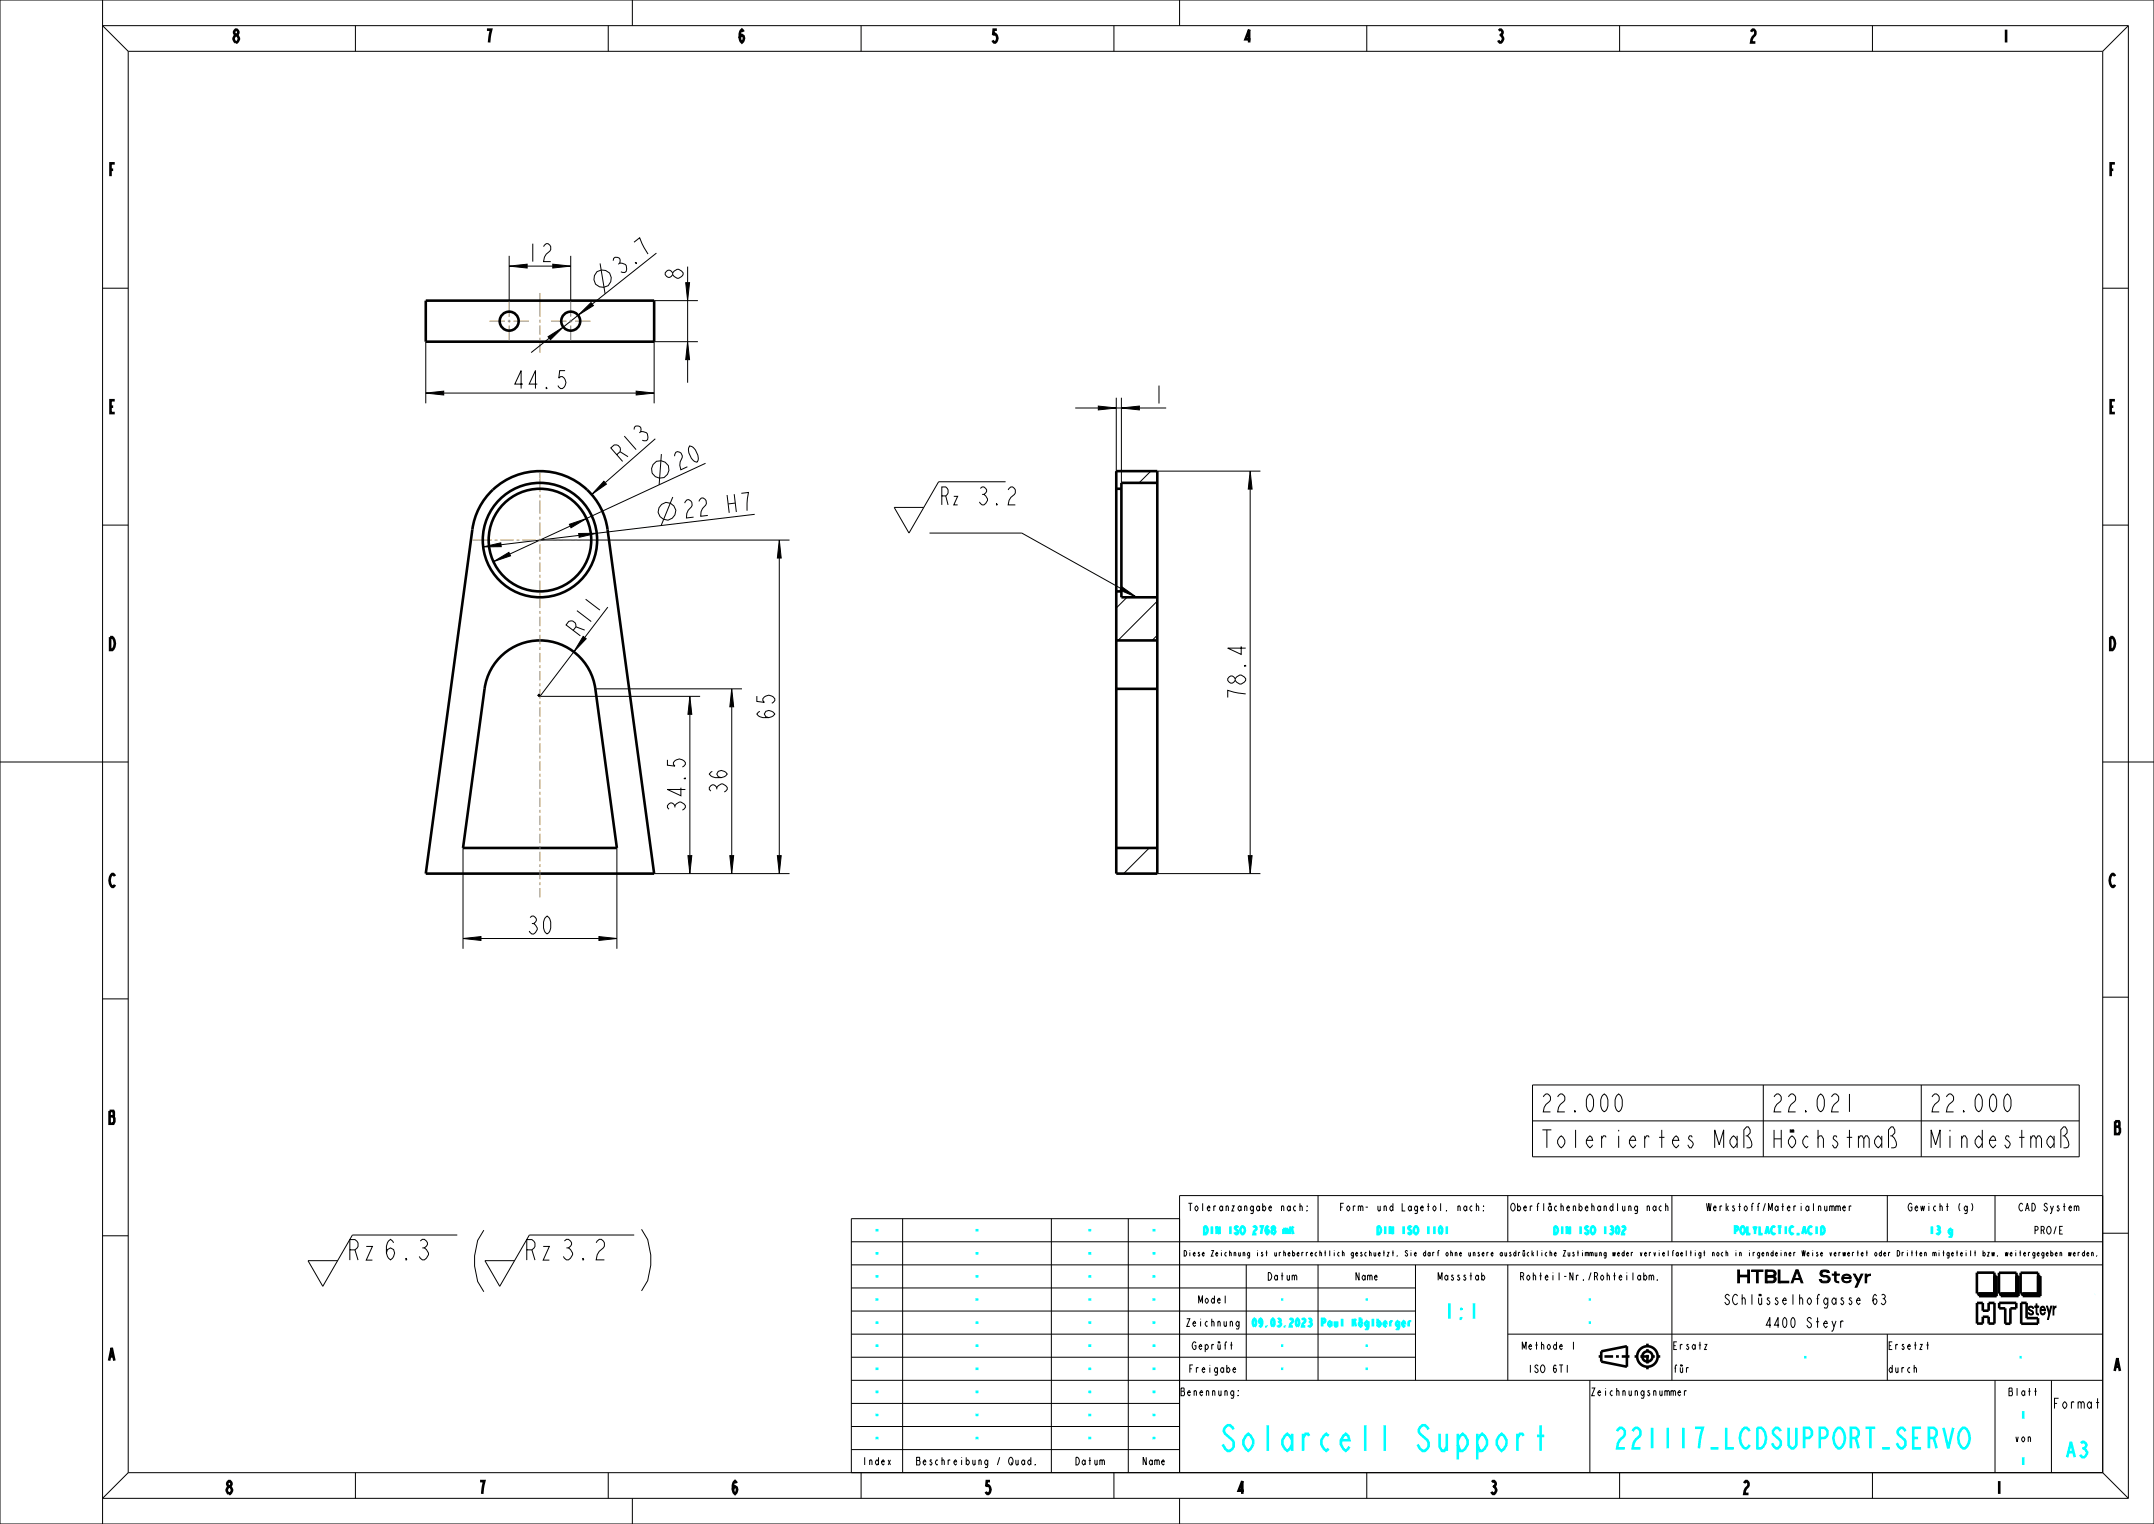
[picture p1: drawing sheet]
<svg xmlns="http://www.w3.org/2000/svg" width="420mm" height="297mm" viewBox="0 0 420 297" stroke-linecap="round" stroke-linejoin="round" font-family="sans-serif">
<g fill="none" stroke="#000" stroke-width=".19">
<path d="M0 0h420v297h-420zM20 0v297M25 10v277M25 10h385M69.3 5v5M118.6 5v5M123.3 0v5M167.9 5v5M217.2 5v5M230 0v5M266.5 5v5M315.8 5v5"/>
<path d="M365.1 5v5M410 10v277M415 5h-395l5 5M415 5l-5 5M415 5v287M20 56.2h5M99.3 51.9l3.5-.4v.7zM99.3 49.9v8.8M107.8 51.5l3.5 .4-3.5 .3zM111.3 49.9v8.8M117 51.3l1 6M127.5 58.6h8.6"/>
<path d="M128 49.3l-12.5 10M133.7 55.1h.8l-.4 3.5zM134.1 58.6v8M410 56.2h5M83 76.6l3.5-.4v.8zM83 66.6v12M86.5 76.6h37.5M106.9 65.6l2.9-1.9-2.5 2.5zM107.1 65.9l-3.5 2.8M112.7 61.4l2.5-2.4 .5 .6zM112.7 61.4l-2.9 2.3M124 76.2l3.5 .4-3.5 .4z"/>
<path d="M134.1 66.6l.4 3.5h-.8zM134.1 70.1v4.5M136.1 66.6h-8.6v12M209.7 79.5h4.5M214.2 79.1l3.5 .4-3.5 .4zM217.7 77.5v14.3M217.7 79.5h1M218.7 79.5l3.5-.4v.8zM218.7 77.5v16.6M222.2 79.5h5.2M117.8 93.8l.4 .5-2.8 2.1zM127.8 85.5l-9.8 8.6"/>
<path d="M129 88.5l-.5 6M131.2 96.9l-2.3 5.5M137.6 90.3l-23.2 10.7M217.7 91.8v.1M224.4 91.8l-2.3 2.3M225.7 91.8h20.1M243.8 91.8l.3 3.5h-.7zM243.8 95.3v71.5M20 102.3h5M94.2 106.6l3.4-.8 .1 .7zM96.2 109.5l3-1.9 .3 .7zM105.3 105.3h48.6"/>
<path d="M111 102.2l3.4-1.2-3.1 1.9zM111.2 102.5l-11.8 5.5M112.8 104l3.6-.1-3.5 .8zM112.9 104.3l-15.2 1.9M147.2 100.2l-30.8 3.7M151.9 105.3l.4 3.5h-.7zM151.9 108.8v58M219.8 116.4l-2.1 2.1M225.7 117.1l-7.7 7.7M410 102.3h5M111.9 127l-6.6 8.7h31.2M113.7 124l.6 .5-2.4 2.5z"/>
<path d="M116.1 134.2h28.6M134.5 135.7l.4 3.5h-.8zM134.5 139.2v27.6M142.7 134.2l.4 3.5h-.8zM142.7 137.7v29.1M225.7 123.8l-1.1 1M0 148.5h25M410 148.5h10M90.3 165.3v19.6M120.3 165.3v19.6M127.5 170.3h26.4M134.1 166.8h.8l-.4 3.5z"/>
<path d="M142.3 166.8h.8l-.4 3.5zM151.6 166.8h.7l-.4 3.5zM224.1 165.3l-5 5M225.7 170.3h20.1M243.4 166.8h.7l-.3 3.5zM20 194.7h5M90.3 182.9l3.5-.4v.8zM93.8 182.9h23M116.8 182.5l3.5 .4-3.5 .4zM410 194.3h5M298.8 211.4h106.6v14h-106.6zM298.8 218.4h106.6"/>
<path d="M343.8 211.4v14M374.6 211.4v14M176 237.5v49.5M205 237.5v49.5M220 237.5v49.5M230 237.5h-64v49.5M257 233v9M294 233v9M326 233v9M368 233v9M389 233v9M410 233h-180v54"/>
<path d="M20 240.8h5M166 242h244M166 246.5h244M166 251h110M166 255.5h110M243 246.5v22.5M257 246.5v22.5M276 246.5v22.5M294 246.5v22.5M326 246.5v22.5M385.9 252.1h.1M386 252.1l-.1 .1"/>
<path d="M386.1 252.1l-.2 .2M386.2 252.1l-.3 .3M386.3 252.1l-.4 .4M386.4 252.1l-.5 .5M386.5 252.1l-.5 .5M386.6 252.1l-.5 .5M386.7 252.1l-.6 .5M386.8 252.1l-.6 .5M386.8 252.1l-.5 .5M386.9 252.1l-.5 .5M387 252.1l-.5 .5M387.1 252.1l-.5 .5"/>
<path d="M387.2 252.1l-.5 .5M387.3 252.1l-.5 .5M387.4 252.1l-.5 .5M387.5 252.1l-.5 .5M387.6 252.1l-.6 .5M387.7 252.1l-.6 .5M387.7 252.1l-.5 .5M387.8 252.1l-.5 .5M387.9 252.1l-.5 .5M388 252.1l-.5 .5M388.1 252.1l-.5 .5M388.2 252.1l-.5 .5"/>
<path d="M388.3 252.1l-.5 .5M388.4 252.1l-.5 .5M388.5 252.1l-.6 .5M388.6 252.1l-.6 .5M388.6 252.1l-.5 .5M388.7 252.1l-.5 .5M388.8 252.1l-.5 .5M388.9 248.7h.1M389 248.7l-.1 .1M389.1 248.7l-.2 .2M389.2 248.7l-.3 .3M389.2 248.7l-.3 .4"/>
<path d="M389.3 252.6h.1M389.3 252.5l-.1 .1M389.3 252.4l-.2 .2M389.3 252.3l-.3 .3M389.3 252.2l-.4 .4M389.3 252.1l-.5 .5M389.3 252l-.5 .6M389.3 251.9l-.6 .7M389.3 251.9l-.7 .7M389.3 251.8l-.8 .8M389.3 251.7l-.9 .9M389.3 251.6l-.4 .4"/>
<path d="M389.3 251.5l-.4 .4M389.3 251.4l-.4 .4M389.3 251.3l-.4 .4M389.3 251.2l-.4 .5M389.3 251.1l-.4 .5M389.3 251.1l-.4 .4M389.3 251l-.4 .4M389.3 250.9l-.4 .4M389.3 250.8l-.4 .4M389.3 250.7l-.4 .4M389.3 250.6l-.4 .4M389.3 250.5l-.4 .4"/>
<path d="M389.3 250.4l-.4 .4M389.3 250.3l-.4 .5M389.3 250.2l-.4 .5M389.3 250.2l-.4 .4M389.3 250.1l-.4 .4M389.3 250l-.4 .4M389.3 249.9l-.4 .4M389.3 249.8l-.4 .4M389.3 249.7l-.4 .4M389.3 249.6l-.4 .4M389.3 249.5l-.4 .5M389.3 249.4l-.4 .5"/>
<path d="M389.3 249.3l-.4 .5M389.3 249.3l-.4 .4M389.3 249.2l-.4 .4M389.3 249.1l-.4 .4M389.3 249l-.4 .4M389.3 248.9l-.4 .4M389.3 248.8l-.4 .4M389.3 248.7l-.4 .4M390.1 252.1h.1M390.2 252.1l-.1 .1M390.3 252.1l-.2 .2M390.4 252.1l-.3 .3"/>
<path d="M390.5 252.1l-.4 .4M390.6 252.1l-.5 .5M390.7 252.1l-.5 .5M390.8 252.1l-.5 .5M390.9 252.1l-.5 .5M391 252.1l-.5 .5M391 252.1l-.4 .5M391.1 252.1l-.4 .5M391.2 252.1l-.5 .5M391.3 252.1l-.5 .5M391.4 252.1l-.5 .5M391.5 252.1l-.5 .5"/>
<path d="M391.6 252.1l-.5 .5M391.7 252.1l-.5 .5M391.8 252.1l-.5 .5M391.9 252.1l-.5 .5M391.9 252.1l-.4 .5M392 252.1l-.4 .5M392.1 252.1l-.5 .5M392.2 252.1l-.5 .5M392.3 252.1l-.5 .5M392.4 252.1l-.5 .5M392.5 252.1l-.5 .5M392.6 252.1l-.5 .5"/>
<path d="M392.7 252.1l-.5 .5M392.8 252.1l-.5 .5M392.8 252.1l-.4 .5M392.9 252.1l-.4 .5M393 252.1l-.5 .5M393.1 252.1l-.5 .5M393.2 248.7h.1M393.3 248.7l-.1 .1M393.4 248.7l-.2 .2M393.5 248.7l-.3 .3M393.6 248.7l-.4 .4M393.6 252.5l-.1 .1"/>
<path d="M393.6 252.4l-.2 .2M393.6 252.3l-.3 .3M393.6 252.2l-.4 .4M393.6 252.1l-.5 .5M393.6 252l-.6 .6M393.6 251.9l-.7 .7M393.6 251.8l-.8 .8M393.6 251.7l-.9 .9M393.6 251.6l-.4 .4M393.6 251.5l-.4 .4M393.6 251.4l-.4 .4M393.6 251.3l-.4 .4"/>
<path d="M393.6 251.2l-.4 .4M393.6 251.1l-.4 .4M393.6 251l-.4 .4M393.6 250.9l-.4 .4M393.6 250.8l-.4 .4M393.6 250.7l-.4 .4M393.6 250.6l-.4 .4M393.6 250.5l-.4 .4M393.6 250.4l-.4 .4M393.6 250.3l-.4 .4M393.6 250.2l-.4 .4M393.6 250.1l-.4 .4"/>
<path d="M393.6 250l-.4 .4M393.6 249.9l-.4 .4M393.6 249.8l-.4 .4M393.6 249.7l-.4 .4M393.6 249.6l-.4 .5M393.6 249.6l-.4 .4M393.6 249.5l-.4 .4M393.6 249.4l-.4 .4M393.6 249.3l-.4 .4M393.6 249.2l-.4 .4M393.6 249.1l-.4 .4M393.6 249l-.4 .4"/>
<path d="M393.6 248.9l-.4 .4M393.6 248.8l-.4 .4M393.6 248.7l-.4 .5M394.5 252.1l-.1 .1M394.6 252.1l-.2 .2M394.7 252.1l-.3 .3M394.8 252.1l-.4 .4M394.9 252.1l-.5 .5M395 252.1l-.5 .5M395.1 252.1l-.5 .5M395.2 252.1l-.5 .5M395.3 252.1l-.5 .5"/>
<path d="M395.4 252.1l-.5 .5M395.4 252.1l-.4 .5M395.5 252.1l-.4 .5M395.6 252.1l-.5 .5M395.7 252.1l-.5 .5M395.8 252.1l-.5 .5M395.9 252.1l-.5 .5M396 252.1l-.5 .5M396.1 252.1l-.5 .5M396.2 252.1l-.5 .5M396.3 252.1l-.5 .5M396.3 252.1l-.4 .5"/>
<path d="M396.4 252.1l-.4 .5M396.5 252.1l-.5 .5M396.6 252.1l-.5 .5M396.7 252.1l-.5 .5M396.8 252.1l-.5 .5M396.9 252.1l-.5 .5M397 252.1l-.5 .5M397.1 252.1l-.5 .5M397.1 252.1l-.4 .5M397.2 252.1l-.4 .5M397.3 252.1l-.4 .5M397.4 248.7h.1"/>
<path d="M397.5 248.7l-.1 .1M397.6 248.7l-.2 .2M397.7 248.7l-.3 .3M397.8 248.7l-.4 .4M397.8 252.6h.1M397.8 252.5v.1M397.8 252.4l-.1 .2M397.8 252.3l-.2 .3M397.8 252.2l-.3 .4M397.8 252.1l-.4 .5M397.8 252l-.5 .6M397.8 251.9l-.6 .7"/>
<path d="M397.8 251.9l-.7 .7M397.8 251.8l-.8 .8M397.8 251.7l-.9 .9M397.8 251.6l-.4 .4M397.8 251.5l-.4 .4M397.8 251.4l-.4 .4M397.8 251.3l-.4 .5M397.8 251.2l-.4 .5M397.8 251.1l-.4 .5M397.8 251l-.4 .5M397.8 251l-.4 .4M397.8 250.9l-.4 .4"/>
<path d="M397.8 250.8l-.4 .4M397.8 250.7l-.4 .4M397.8 250.6l-.4 .4M397.8 250.5l-.4 .4M397.8 250.4l-.4 .5M397.8 250.3l-.4 .5M397.8 250.2l-.4 .5M397.8 250.1l-.4 .5M397.8 250.1l-.4 .4M397.8 250l-.4 .4M397.8 249.9l-.4 .4M397.8 249.8l-.4 .4"/>
<path d="M397.8 249.7l-.4 .4M397.8 249.6l-.4 .4M397.8 249.5l-.4 .5M397.8 249.4l-.4 .5M397.8 249.3l-.4 .5M397.8 249.3l-.4 .4M397.8 249.2l-.4 .4M397.8 249.1l-.4 .4M397.8 249l-.4 .4M397.8 248.9l-.4 .4M397.8 248.8l-.4 .4M397.8 248.7l-.4 .5"/>
<path d="M410 240.3h5M166 260h110M166 264.5h110M166 269h244M166 273.5h64M166 278h64M294 260h116M310 269v18M368 260v9M389 269v18M400 269v18M25 287l-5 5h395"/>
<path d="M25 287h385M69.3 287v5M118.6 287v5M123.3 292v5M166 282.5h64M167.9 287v5M217.2 287v5M230 292v5M266.5 287v5M315.8 287v5M365.1 287v5M410 287l5 5"/>
<circle cx="117.5" cy="54.3" r="1.72"/>
<circle cx="128.7" cy="91.5" r="1.72"/>
<circle cx="130" cy="99.6" r="1.72"/>
</g>
<path d="M311.7 264.4h6M318.7 264.4h5M321.2 266.9v-5" fill="none" stroke="#000" stroke-width=".51" stroke-dasharray=".6 .6 1.7 .6" stroke-linecap="butt"/>
<g fill="none" stroke="#000" stroke-width=".51">
<path d="M83 58.6h44.5v8h-44.5zM96.1 95.4a13.3 13.3 0 0 1 22.4 7.8l9 67.1h-44.5l9.1-67.1a13 13 0 0 1 4-7.8zM217.7 91.8h8v78.5h-8zM217.7 95.3h1M225.7 94.1h-7v22.3h7M217.7 115.3h1M97.7 127.9a10.9 10.9 0 0 1 11.1-2.5 10.9 10.9 0 0 1 7.3 8.8l4.2 31.1h-30l4.2-31.1a10.9 10.9 0 0 1 3.2-6.3zM217.7 134.2h8M217.7 124.8h8M217.7 165.3h8M385.5 248h3.4v4.1h-3.4zM385.5 253.9h1.1v1.5h1.2v-1.5h1.1v4h-1.1v-1.3h-1.2v1.3h-1.1z"/>
<path d="M388.9 248.7h.4v3.9h-3.4v-.5M389.8 248h3.4v4.1h-3.4zM389.8 253.9h3.3v1.1h-1.1v3h-1v-3h-1.2zM393.2 248.7h.4v3.9h-3.5v-.5M394 248h3.4v4.1h-3.4zM394.4 252.1v.5h3.4v-3.9h-.4v3.4M395.2 253.9h-1.1v4.1h3.3M312.2 263.4l5-1v4l-5-1z"/>
<circle cx="321.2" cy="264.4" r="2"/>
<circle cx="321.2" cy="264.4" r="1"/>
</g>
<g fill="#000">
<path d="M99.3 51.9l3.5-.4v.7zM107.8 51.5l3.5 .4-3.5 .3zM133.7 55.1h.8l-.4 3.5zM83 76.6l3.5-.4v.8zM106.9 65.6l2.9-1.9-2.5 2.5zM112.7 61.4l2.5-2.4 .5 .6zM124 76.2l3.5 .4-3.5 .4zM134.1 66.6l.4 3.5h-.8zM214.2 79.1l3.5 .4-3.5 .4zM218.7 79.5l3.5-.4v.8zM117.8 93.8l.4 .5-2.8 2.1zM243.8 91.8l.3 3.5h-.7z"/>
<path d="M94.2 106.6l3.4-.8 .1 .7zM96.2 109.5l3-1.9 .3 .7zM111 102.2l3.4-1.2-3.1 1.9zM112.8 104l3.6-.1-3.5 .8zM151.9 105.3l.4 3.5h-.7zM113.7 124l.6 .5-2.4 2.5zM134.5 135.7l.4 3.5h-.8zM142.7 134.2l.4 3.5h-.8zM134.1 166.8h.8l-.4 3.5zM142.3 166.8h.8l-.4 3.5zM151.6 166.8h.7l-.4 3.5zM243.4 166.8h.7l-.3 3.5z"/>
<path d="M90.3 182.9l3.5-.4v.8zM116.8 182.5l3.5 .4-3.5 .4z"/>
</g>
<path d="M408.5 252.2v.1" fill="none" stroke="#0ff" stroke-width=".51"/>
<path d="M105.3 57.1v4.6M105.3 62.3v.6M105.3 63.4v1.8M105.3 65.8v.6M105.3 66.9v1.8" fill="none" stroke="#aa8137" stroke-width=".19"/>
<!-- layer: ACHSEN -->
<g fill="none" stroke="#aa8137" stroke-width=".19">
<path d="M99.3 58.7v3M111.3 58.7v3M95.4 62.6h3M99 62.6h.6M99.3 62.3v.6M99.3 63.4v3M100.1 62.6h3M107.4 62.6h3M111 62.6h.6M111.3 62.3v.6M111.3 63.4v3M112.1 62.6h3"/>
<path d="M105.3 92.1v3.7M105.3 96.4v.6M105.3 97.5v2.6M92.1 105.3h3.8M96.4 105.3h.6M97.6 105.3h2.6M100.7 105.3h.6M101.8 105.3h2.6M105 105.3h.6M105.3 100.7v.6M105.3 101.8v2.6M105.3 105v.5"/>
<path d="M105.3 106.1v1.8M105.3 108.5v.6M105.3 109.6v1.9M105.3 112v.6M105.3 113.1v1.9M105.3 115.5v.6M105.3 116.7v1.8M105.3 119.1v.5M106.1 105.3h1.8M108.5 105.3h.6M109.6 105.3h1.8M112 105.3h.6"/>
<path d="M113.1 105.3h1.8M115.5 105.3h.6M116.6 105.3h1.8M105.3 120.2v1.8M105.3 122.6v.6M105.3 123.7v1.9M105.3 126.1v.6M105.3 127.2v1.9M105.3 129.6v.6M105.3 130.8v1.8M105.3 133.2v.5M105.3 134.3v1.8"/>
<path d="M105.3 136.7v.5M105.3 137.8v1.8M105.3 140.2v.6M105.3 141.3v1.9M105.3 143.7v.6M105.3 144.9v1.8M105.3 147.3v.5M105.3 148.4v1.8M105.3 150.8v.5M105.3 151.9v1.8M105.3 154.3v.6M105.3 155.4v1.9"/>
<path d="M105.3 157.8v.6M105.3 159v1.8M105.3 161.4v.5M105.3 162.5v1.8M105.3 164.9v.5M105.3 166v1.8M105.3 168.4v.6M105.3 169.5v1.9M105.3 171.9v.6M105.3 173.1v1.8"/>
</g>
<g fill="none" stroke="#000" stroke-width=".51">
<circle cx="99.3" cy="62.6" r="1.85"/>
<circle cx="111.3" cy="62.6" r="1.85"/>
<circle cx="105.3" cy="105.3" r="11.2"/>
<circle cx="105.3" cy="105.3" r="10"/>
</g>
<!-- layer: ZEICH_ELEMENTE -->
<path d="M196.1 93.9h-13.1l-5.8 10-2.8-5h5.7M181.2 103.9h18l19.4 10.8M218.8 114.4l2.8 2-3.2-1.4zM89.2 240.7h-20.5l-5.8 10-2.8-5h5.7M123.7 240.7h-20.5l-5.8 10M230.9 243.7a.55 .55 0 0 1 .5 .6 .55 .55 0 0 1-.5 .5zM290.7 244.3h.4l-.1-.2a.41 .41 0 0 0-.3 .3 .41 .41 0 0 0 .3 .4l.1-.2M292.9 244.3l-.2-.2a.41 .41 0 0 0-.2 .3 .41 .41 0 0 0 .2 .4l.2-.3M355 244.3h.4l-.2-.2a.41 .41 0 0 0-.2 .3 .41 .41 0 0 0 .2 .4l.2-.2M408.8 244.7l.1 .1z" fill="none" stroke="#000" stroke-width=".19"/>
<path d="M218.8 114.4l2.8 2-3.2-1.4z" fill="#000"/>
<path d="M104.9 135.4l.4 .3M105.3 135.4l-.4 .3" fill="none" stroke="#000" stroke-width=".51"/>
<g font-size="15.6">
<text x="88.9" y="251.7">(</text>
<text x="120.9" y="251.6">)</text>
</g>
<text font-size="6.5" fill="#0ff" x="238.5" y="282.8">Solarcell Support</text>
<g font-size="5.2">
<text x="67.4" y="245.6">Rz 6.3</text>
<text x="101.9" y="245.6">Rz 3.2</text>
</g>
<text font-size="5.2" fill="#0ff" x="315.4" y="282.3">221117_LCDSUPPORT_SERVO</text>
<g font-size="4.6">
<text x="102.5" y="51">12</text>
<text x="120.9" y="53.9" transform="rotate(-38 120.9 53.9)">3.7</text>
<text x="133.2" y="54.8" transform="rotate(-90 133.2 54.8)">8</text>
<text x="99.7" y="75.7">44.5</text>
<text x="224.6" y="78.6">1</text>
<text x="133.2" y="101" transform="rotate(-7 133.2 101)">22 H7</text>
<text x="183" y="98.4">R</text>
<text x="190.3" y="98.4">3.2</text>
<text x="242.9" y="136.6" transform="rotate(-90 242.9 136.6)">78.4</text>
<text x="151.1" y="140.6" transform="rotate(-90 151.1 140.6)">65</text>
<text x="141.8" y="155" transform="rotate(-90 141.8 155)">36</text>
<text x="133.6" y="158.6" transform="rotate(-90 133.6 158.6)">34.5</text>
<text x="102.5" y="182">30</text>
<text x="300.2" y="216.7">22.000</text>
<text x="345.2" y="216.7">22.021</text>
<text x="376" y="216.7">22.000</text>
<text x="300.2" y="223.7">Toleriertes Maß</text>
<text x="345.2" y="223.7">Höchstmaß</text>
<text x="376" y="223.7">Mindestmaß</text>
</g>
<g font-size="4.5">
<text x="120.9" y="90.4" transform="rotate(-41 120.9 90.4)">R13</text>
<text x="132.1" y="91.8" transform="rotate(-25 132.1 91.8)">20</text>
<text x="112.7" y="124.5" transform="rotate(-53 112.7 124.5)">R11</text>
</g>
<g font-size="3.9" fill="#0ff">
<text x="281.5" y="257">1:1</text>
<text x="402.7" y="284">A3</text>
</g>
<g font-size="3.3">
<text x="45.2" y="8.3">8</text>
<text x="94.5" y="8.3">7</text>
<text x="143.8" y="8.3">6</text>
<text x="193.1" y="8.3">5</text>
<text x="242.4" y="8.3">4</text>
<text x="291.7" y="8.3">3</text>
<text x="341" y="8.3">2</text>
<text x="390.3" y="8.3">1</text>
<text x="21.1" y="34.3">F</text>
<text x="411.1" y="34.3">F</text>
<text x="21.1" y="80.5">E</text>
<text x="411.1" y="80.5">E</text>
<text x="185.5" y="98.4">z</text>
<text x="21.1" y="126.7">D</text>
<text x="411.1" y="126.7">D</text>
<text x="21.2" y="172.8">C</text>
<text x="411.2" y="172.8">C</text>
<text x="21.1" y="219">B</text>
<text x="412.1" y="221">B</text>
<text x="337.3" y="250">HTBLA</text>
<text x="353.3" y="250">Steyr</text>
<text x="395.5" y="256.3">steyr</text>
<text x="21" y="265.2">A</text>
<text x="412" y="267.2">A</text>
<text x="43.9" y="291.1">8</text>
<text x="93.2" y="291.1">7</text>
<text x="142.5" y="291.1">6</text>
<text x="191.8" y="291.1">5</text>
<text x="241.1" y="291.1">4</text>
<text x="290.4" y="291.1">3</text>
<text x="339.7" y="291.1">2</text>
<text x="389" y="291.1">1</text>
</g>
<g font-size="2.6" fill="#0ff">
<text x="170.3" y="240.8">-</text>
<text x="170.3" y="245.3">-</text>
<text x="189.8" y="240.8">-</text>
<text x="189.8" y="245.3">-</text>
<text x="211.8" y="240.8">-</text>
<text x="211.8" y="245.3">-</text>
<text x="224.3" y="240.8">-</text>
<text x="224.3" y="245.3">-</text>
<text x="170.3" y="249.8">-</text>
<text x="189.8" y="249.8">-</text>
<text x="211.8" y="249.8">-</text>
<text x="224.3" y="249.8">-</text>
<text x="170.3" y="254.3">-</text>
<text x="189.8" y="254.3">-</text>
<text x="211.8" y="254.3">-</text>
<text x="224.3" y="254.3">-</text>
<text x="170.3" y="258.8">-</text>
<text x="170.3" y="263.3">-</text>
<text x="189.8" y="258.8">-</text>
<text x="189.8" y="263.3">-</text>
<text x="211.8" y="258.8">-</text>
<text x="211.8" y="263.3">-</text>
<text x="224.3" y="258.8">-</text>
<text x="224.3" y="263.3">-</text>
<text x="170.3" y="267.8">-</text>
<text x="189.8" y="267.8">-</text>
<text x="211.8" y="267.8">-</text>
<text x="224.3" y="267.8">-</text>
<text x="170.3" y="272.3">-</text>
<text x="189.8" y="272.3">-</text>
<text x="211.8" y="272.3">-</text>
<text x="224.3" y="272.3">-</text>
<text x="170.3" y="276.8">-</text>
<text x="170.3" y="281.3">-</text>
<text x="189.8" y="276.8">-</text>
<text x="189.8" y="281.3">-</text>
<text x="211.8" y="276.8">-</text>
<text x="211.8" y="281.3">-</text>
<text x="224.3" y="276.8">-</text>
<text x="224.3" y="281.3">-</text>
</g>
<g font-size="2.6">
<text x="336.4" y="254.3">SChlüsselhofgasse 63</text>
<text x="344.2" y="258.8">4400 Steyr</text>
<text x="400.3" y="274.5">Format</text>
</g>
<g font-size="2">
<text x="231.8" y="236">Toleranzangabe nach:</text>
<text x="261.5" y="236">Form- und Lagetol. nach:</text>
<text x="294.8" y="236">Oberflächenbehandlung nach</text>
<text x="333" y="236">Werkstoff/Materialnummer</text>
<text x="372.1" y="236">Gewicht (g)</text>
<text x="393.7" y="236">CAD System</text>
<text x="396.6" y="240.5">PRO/E</text>
<text x="247.1" y="249.5">Datum</text>
<text x="264.2" y="249.5">Name</text>
<text x="280.3" y="249.5">Massstab</text>
<text x="296.5" y="249.5">Rohteil-Nr./Rohteilabm.</text>
<text x="233.6" y="254">Model</text>
<text x="231.2" y="258.5">Zeichnung</text>
<text x="232.4" y="263">Geprüft</text>
<text x="296.7" y="263">Methode I</text>
<text x="326.1" y="263">Ersatz</text>
<text x="368.1" y="263">Ersetzt</text>
<text x="231.8" y="267.5">Freigabe</text>
<text x="297.9" y="267.5">ISO 6T1</text>
<text x="326.1" y="267.5">für</text>
<text x="368.1" y="267.5">durch</text>
<text x="230.1" y="272">Benennung:</text>
<text x="310.1" y="272">Zeichnungsnummer</text>
<text x="391.6" y="272">Blatt</text>
<text x="392.7" y="281">von</text>
<text x="168.1" y="285.5">Index</text>
<text x="178.8" y="285.5">Beschreibung / Quad.</text>
<text x="209.6" y="285.5">Datum</text>
<text x="222.7" y="285.5">Name</text>
</g>
<g font-size="2" fill="#0ff">
<text x="234.7" y="240.5">DIN ISO 2768 mK</text>
<text x="268.5" y="240.5">DIN ISO 1101</text>
<text x="303" y="240.5">DIN ISO 1302</text>
<text x="338.2" y="240.5">POLYLACTIC_ACID</text>
<text x="376.2" y="240.5">13 g</text>
<text x="249.4" y="254">-</text>
<text x="265.9" y="254">-</text>
<text x="309.4" y="254">-</text>
<text x="244.1" y="258.5">09.03.2023</text>
<text x="249.4" y="263">-</text>
<text x="257.7" y="258.5">Paul Köglberger</text>
<text x="265.9" y="263">-</text>
<text x="309.4" y="258.5">-</text>
<text x="249.4" y="267.5">-</text>
<text x="265.9" y="267.5">-</text>
<text x="351.4" y="265.3">-</text>
<text x="393.4" y="265.3">-</text>
<text x="393.9" y="276.5">1</text>
<text x="393.9" y="285.5">1</text>
</g>
<g font-size="1.4">
<text x="231.4" y="244.8">Diese Zeichnung ist urheberrechtlich geschuetzt. Sie darf ohne unsere</text>
<text x="293.1" y="244.8">ausdrückliche Zustimmung weder vervielfaeltigt noch in irgendeiner Weise</text>
<text x="357.2" y="244.8">verwertet oder Dritten mitgeteilt bzw. weitergegeben werden.</text>
</g>
</svg>
